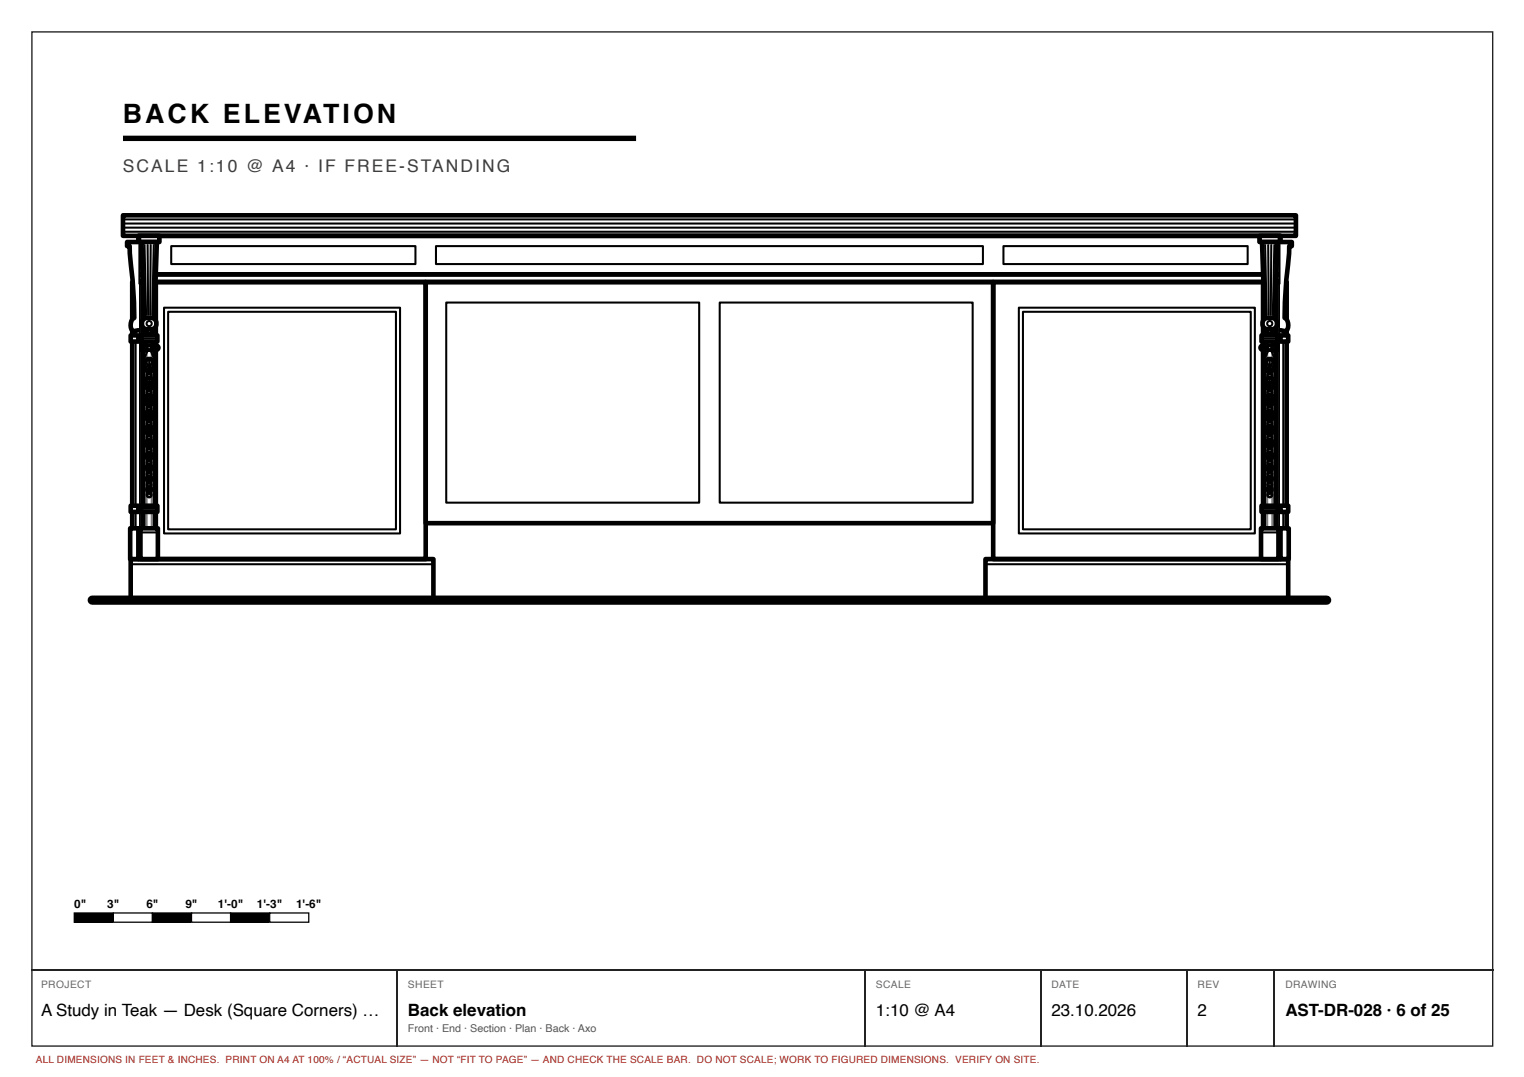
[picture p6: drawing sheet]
<svg xmlns="http://www.w3.org/2000/svg" width="297mm" height="210mm" viewBox="0 0 297 210" stroke-linecap="round" stroke-linejoin="round" font-family="sans-serif">
<path d="M6.2 6.2h284.7v197.7h-284.7z" fill="none" stroke="#222" stroke-width=".26"/>
<path d="M24 27h100" fill="none" stroke="#000" stroke-width="1" stroke-linecap="butt"/>
<path d="M24 42h228.6v4h-228.6zM27 46h222.6v7.5h-222.6zM27 53.5h222.6v1.5h-222.6zM27 55h56v54h-56zM83 55h110.6v47h-110.6zM193.6 55h56v54h-56zM25.5 109h59v8h-59zM192.1 109h59v8h-59z" fill="none" stroke="#000" stroke-width=".9"/>
<g fill="none" stroke="#000" stroke-width=".4">
<path d="M24 42.8h228.6M24 43.6h228.6M24 44.4h228.6M24 45.2h228.6M32 60h46v44h-46zM33.4 48h47.6v3.5h-47.6zM85 48h106.6v3.5h-106.6zM87 59h49.3v39h-49.3zM140.3 59h49.3v39h-49.3zM195.6 48h47.6v3.5h-47.6zM198.6 60h46v44h-46zM32.8 60.8h44.4v42.4h-44.4z"/>
<path d="M199.4 60.8h44.4v42.4h-44.4zM25.5 110h59M192.1 110h59"/>
</g>
<path d="M27.8 55h2.6v48h-2.6z" fill="#fff"/>
<path d="M27.8 55h2.6v48h-2.6z" fill="none" stroke="#000" stroke-width=".9"/>
<path d="M28.2 55v48M28.6 55v48M29.6 55v48M30 55v48" fill="none" stroke="#000" stroke-width=".4"/>
<path d="M27.5 65.4h3.2v1.2h-3.2z" fill="#fff"/>
<path d="M27.5 65.4h3.2v1.2h-3.2z" fill="none" stroke="#000" stroke-width=".9"/>
<path d="M27.5 66h3.2" fill="none" stroke="#000" stroke-width=".4"/>
<path d="M27.5 98.6h3.2v1.2h-3.2z" fill="#fff"/>
<path d="M27.4 67.5a.98 .98 0 0 1 1.7 .4 1.05 1.05 0 0 1-1.8-.1zM29.2 67.5a.98 .98 0 0 1 1.7 .4 1.05 1.05 0 0 1-1.8-.1zM27.5 98.6h3.2v1.2h-3.2z" fill="none" stroke="#000" stroke-width=".9"/>
<path d="M27.5 99.2h3.2" fill="none" stroke="#000" stroke-width=".4"/>
<circle cx="29.1" cy="67.8" r=".35" fill="#fff"/>
<g fill="none" stroke="#000" stroke-width=".9">
<path d="M28.3 70.3a.97 .97 0 0 1 1.2-.3 .97 .97 0 0 1 .5 1.2l-.5 1.1-.4 .4a2.1 2.1 0 0 1-.8-2.4zM28.4 74a.88 .88 0 0 1 1.1-.3 .88 .88 0 0 1 .4 1.1l-.4 .9-.4 .4a1.89 1.89 0 0 1-.7-2.1zM28.6 77.1l.5-.1 .4 .1a1.36 1.36 0 0 1-.4 2.1 1.49 1.49 0 0 1-.5-2.1zM28.7 80.2l.4-.1 .4 .1a1.22 1.22 0 0 1-.4 2 1.34 1.34 0 0 1-.4-2zM28.7 85.9l.4-.1 .3 .1a1.08 1.08 0 0 1-.3 1.5 1.08 1.08 0 0 1-.4-1.5zM28.7 83.1h.7a1.1 1.1 0 0 1-.3 1.8 1.21 1.21 0 0 1-.4-1.8zM28.7 88.4l.4-.1 .3 .1a.97 .97 0 0 1-.3 1.4 .97 .97 0 0 1-.4-1.4zM28.8 90.8h.6a.88 .88 0 0 1-.3 1.2 .88 .88 0 0 1-.3-1.2zM28.8 93h.5a.79 .79 0 0 1-.2 1.1 .79 .79 0 0 1-.3-1.1zM28.8 95h.5a.71 .71 0 0 1-.2 1 .71 .71 0 0 1-.3-1z"/>
<circle cx="29.1" cy="73.1" r=".25"/>
<circle cx="29.1" cy="76.5" r=".25"/>
<circle cx="29.1" cy="79.6" r=".25"/>
<circle cx="29.1" cy="67.8" r=".35"/>
<circle cx="29.1" cy="82.6" r=".25"/>
<circle cx="29.1" cy="90.2" r=".25"/>
<circle cx="29.1" cy="96.4" r=".25"/>
<circle cx="29.1" cy="92.4" r=".25"/>
<circle cx="29.1" cy="85.3" r=".25"/>
<circle cx="29.1" cy="87.8" r=".25"/>
<circle cx="29.1" cy="94.5" r=".25"/>
</g>
<g fill="none" stroke="#000" stroke-width=".4">
<path d="M28.5 70.6l.6 1.5M28.6 74.2l.5 1.4M28.6 77.5l.5 1.3M28.9 68.1l-.6 1.5M29.1 70.3v1.8M29.1 73.9v1.7M29.1 77.3v1.5M29.3 68.1l.6 1.5M29.5 77.5l-.4 1.3M29.5 74.2l-.4 1.4M29.6 70.6l-.5 1.5M28.7 80.6l.4 1.1"/>
<path d="M28.7 83.4l.4 1.1M28.8 86.1l.3 .9M28.8 88.6l.3 .8M28.8 90.9l.3 .8M28.8 93.1l.3 .7M28.9 95.2l.2 .6M29.1 80.4v1.3M29.1 83.3v1.2M29.1 86v1M29.1 88.5v.9M29.1 90.8v.9M29.1 93v.8"/>
<path d="M29.1 95.1v.7M29.3 95.2l-.2 .6M29.3 93.1l-.2 .7M29.3 90.9l-.2 .8M29.3 88.6l-.2 .8M29.4 86.1l-.3 .9M29.4 83.4l-.3 1.1M29.5 80.6l-.4 1.1"/>
</g>
<path d="M27.4 103h3.4v6h-3.4z" fill="#fff"/>
<path d="M27.4 103h3.4v6h-3.4z" fill="none" stroke="#000" stroke-width=".9"/>
<path d="M27.4 103.8h3.4" fill="none" stroke="#000" stroke-width=".4"/>
<path d="M27.1 46h4v1.2h-4z" fill="#fff"/>
<path d="M27.1 46h4v1.2h-4z" fill="none" stroke="#000" stroke-width=".9"/>
<path d="M27.6 47.2h3l-.5 14.8h-2z" fill="#fff"/>
<path d="M27.6 47.2h3l-.5 14.8h-2z" fill="none" stroke="#000" stroke-width=".9"/>
<path d="M28.2 47.8l.3 13.6M28.8 47.8l.1 13.6M29.4 47.8l-.1 13.6M30 47.8l-.3 13.6" fill="none" stroke="#000" stroke-width=".4"/>
<path d="M28 62.3l.5-.3h1a1.1 1.1 0 0 1 1 1.1 1.1 1.1 0 0 1-1 1.1h-.8a1.11 1.11 0 0 1-1-.8 1.11 1.11 0 0 1 .3-1.1z" fill="#fff"/>
<path d="M28 62.3l.5-.3h1a1.1 1.1 0 0 1 1 1.1 1.1 1.1 0 0 1-1 1.1h-.8a1.11 1.11 0 0 1-1-.8 1.11 1.11 0 0 1 .3-1.1z" fill="none" stroke="#000" stroke-width=".9"/>
<circle cx="29.1" cy="63.1" r=".5" fill="none" stroke="#000" stroke-width=".4"/>
<circle cx="29.1" cy="64.7" r=".5" fill="#fff"/>
<circle cx="29.1" cy="64.7" r=".5" fill="none" stroke="#000" stroke-width=".9"/>
<path d="M25.8 55h1.2v48h-1.2z" fill="#fff"/>
<path d="M27 55h-1.2v48h1.2" fill="none" stroke="#000" stroke-width=".9"/>
<path d="M26.4 55v48" fill="none" stroke="#000" stroke-width=".4"/>
<path d="M25.5 65.4h1.5v1.2h-1.5z" fill="#fff"/>
<path d="M25.5 65.4h1.5v1.2h-1.5z" fill="none" stroke="#000" stroke-width=".9"/>
<path d="M25.5 98.6h1.5v1.2h-1.5z" fill="#fff"/>
<path d="M25.5 98.6h1.5v1.2h-1.5z" fill="none" stroke="#000" stroke-width=".9"/>
<path d="M25.4 103h1.6v6h-1.6z" fill="#fff"/>
<path d="M25.4 103h1.6v6h-1.6z" fill="none" stroke="#000" stroke-width=".9"/>
<path d="M24.8 47.2h2.2v17.2l-1 .2a1.71 1.71 0 0 1 .2-2.6 134.8 134.8 0 0 0-.9-13.1v-.9h-.5z" fill="#fff"/>
<path d="M27 47.2h-2.2v.8h.5l.2 3.4a81.5 81.5 0 0 1 .7 10.6 1.71 1.71 0 0 0-.2 2.6l1-.2" fill="none" stroke="#000" stroke-width=".9"/>
<path d="M246.2 55h2.6v48h-2.6z" fill="#fff"/>
<path d="M246.2 55h2.6v48h-2.6z" fill="none" stroke="#000" stroke-width=".9"/>
<path d="M246.6 55v48M247 55v48M248 55v48M248.4 55v48" fill="none" stroke="#000" stroke-width=".4"/>
<path d="M245.9 65.4h3.2v1.2h-3.2z" fill="#fff"/>
<path d="M245.9 65.4h3.2v1.2h-3.2z" fill="none" stroke="#000" stroke-width=".9"/>
<path d="M245.9 66h3.2" fill="none" stroke="#000" stroke-width=".4"/>
<path d="M245.9 98.6h3.2v1.2h-3.2z" fill="#fff"/>
<path d="M245.8 67.5a.98 .98 0 0 1 1.6 .4 1.05 1.05 0 0 1-1.7-.1zM247.6 67.5a.98 .98 0 0 1 1.6 .4 1.05 1.05 0 0 1-1.7-.1zM245.9 98.6h3.2v1.2h-3.2z" fill="none" stroke="#000" stroke-width=".9"/>
<path d="M245.9 99.2h3.2" fill="none" stroke="#000" stroke-width=".4"/>
<circle cx="247.5" cy="67.8" r=".35" fill="#fff"/>
<g fill="none" stroke="#000" stroke-width=".9">
<path d="M246.7 70.3a.97 .97 0 0 1 1.2-.3 .97 .97 0 0 1 .5 1.2l-.5 1.1-.4 .4a2.1 2.1 0 0 1-.8-2.4zM246.7 74a.88 .88 0 0 1 1.2-.3 .88 .88 0 0 1 .4 1.1l-.4 .9-.4 .4a1.89 1.89 0 0 1-.8-2.1zM247 77.1l.5-.1 .4 .1a1.36 1.36 0 0 1-.4 2.1 1.49 1.49 0 0 1-.5-2.1zM247.1 80.2l.4-.1 .4 .1a1.22 1.22 0 0 1-.4 2 1.34 1.34 0 0 1-.4-2zM247.1 85.9l.4-.1 .3 .1a1.08 1.08 0 0 1-.3 1.5 1.08 1.08 0 0 1-.4-1.5zM247.1 83.1h.7a1.1 1.1 0 0 1-.3 1.8 1.21 1.21 0 0 1-.4-1.8zM247.1 88.4l.4-.1 .3 .1a.97 .97 0 0 1-.3 1.4 .97 .97 0 0 1-.4-1.4zM247.2 90.8h.6a.88 .88 0 0 1-.3 1.2 .88 .88 0 0 1-.3-1.2zM247.2 93h.5a.79 .79 0 0 1-.2 1.1 .79 .79 0 0 1-.3-1.1zM247.2 95h.5a.71 .71 0 0 1-.2 1 .71 .71 0 0 1-.3-1z"/>
<circle cx="247.5" cy="73.1" r=".25"/>
<circle cx="247.5" cy="76.5" r=".25"/>
<circle cx="247.5" cy="79.6" r=".25"/>
<circle cx="247.5" cy="67.8" r=".35"/>
<circle cx="247.5" cy="82.6" r=".25"/>
<circle cx="247.5" cy="90.2" r=".25"/>
<circle cx="247.5" cy="96.4" r=".25"/>
<circle cx="247.5" cy="87.8" r=".25"/>
<circle cx="247.5" cy="92.4" r=".25"/>
<circle cx="247.5" cy="85.3" r=".25"/>
<circle cx="247.5" cy="94.5" r=".25"/>
</g>
<g fill="none" stroke="#000" stroke-width=".4">
<path d="M246.9 70.6l.6 1.5M247 74.2l.5 1.4M247 77.5l.5 1.3M247.3 68.1l-.6 1.5M247.5 70.3v1.8M247.5 73.9v1.7M247.5 77.3v1.5M247.7 68.1l.6 1.5M247.9 77.5l-.4 1.3M247.9 74.2l-.4 1.4M248 70.6l-.5 1.5M247.1 80.6l.4 1.1"/>
<path d="M247.1 83.4l.4 1.1M247.1 86.1l.4 .9M247.2 88.6l.3 .8M247.2 90.9l.3 .8M247.2 93.1l.3 .7M247.3 95.2l.2 .6M247.5 80.4v1.3M247.5 83.3v1.2M247.5 86v1M247.5 88.5v.9M247.5 90.8v.9M247.5 93v.8"/>
<path d="M247.5 95.1v.7M247.7 95.2l-.2 .6M247.7 93.1l-.2 .7M247.7 90.9l-.2 .8M247.7 88.6l-.2 .8M247.8 86.1l-.3 .9M247.8 83.4l-.3 1.1M247.8 80.6l-.3 1.1"/>
</g>
<path d="M245.8 103h3.4v6h-3.4z" fill="#fff"/>
<path d="M245.8 103h3.4v6h-3.4z" fill="none" stroke="#000" stroke-width=".9"/>
<path d="M245.8 103.8h3.4" fill="none" stroke="#000" stroke-width=".4"/>
<path d="M245.5 46h4v1.2h-4z" fill="#fff"/>
<path d="M245.5 46h4v1.2h-4z" fill="none" stroke="#000" stroke-width=".9"/>
<path d="M246 47.2h3l-.5 14.8h-2z" fill="#fff"/>
<path d="M246 47.2h3l-.5 14.8h-2z" fill="none" stroke="#000" stroke-width=".9"/>
<path d="M246.6 47.8l.3 13.6M247.2 47.8l.1 13.6M247.8 47.8l-.1 13.6M248.4 47.8l-.3 13.6" fill="none" stroke="#000" stroke-width=".4"/>
<path d="M246.4 62.3l.5-.3h1a1.1 1.1 0 0 1 1 1.1 1.1 1.1 0 0 1-1 1.1h-.8a1.11 1.11 0 0 1-1-.8 1.11 1.11 0 0 1 .3-1.1z" fill="#fff"/>
<path d="M246.4 62.3l.5-.3h1a1.1 1.1 0 0 1 1 1.1 1.1 1.1 0 0 1-1 1.1h-.8a1.11 1.11 0 0 1-1-.8 1.11 1.11 0 0 1 .3-1.1z" fill="none" stroke="#000" stroke-width=".9"/>
<circle cx="247.5" cy="63.1" r=".5" fill="none" stroke="#000" stroke-width=".4"/>
<circle cx="247.5" cy="64.7" r=".5" fill="#fff"/>
<circle cx="247.5" cy="64.7" r=".5" fill="none" stroke="#000" stroke-width=".9"/>
<path d="M249.6 55h1.2v48h-1.2z" fill="#fff"/>
<path d="M249.6 55h1.2v48h-1.2" fill="none" stroke="#000" stroke-width=".9"/>
<path d="M250.1 55v48" fill="none" stroke="#000" stroke-width=".4"/>
<path d="M249.6 65.4h1.5v1.2h-1.5z" fill="#fff"/>
<path d="M249.6 65.4h1.5v1.2h-1.5z" fill="none" stroke="#000" stroke-width=".9"/>
<path d="M249.6 98.6h1.5v1.2h-1.5z" fill="#fff"/>
<path d="M249.6 98.6h1.5v1.2h-1.5z" fill="none" stroke="#000" stroke-width=".9"/>
<path d="M249.6 103h1.6v6h-1.6z" fill="#fff"/>
<path d="M249.6 103h1.6v6h-1.6z" fill="none" stroke="#000" stroke-width=".9"/>
<path d="M249.6 47.2h2.2v.8h-.5l-.3 3.4a81.5 81.5 0 0 0-.6 10.6 1.71 1.71 0 0 1 .2 2.6l-1-.2z" fill="#fff"/>
<path d="M249.6 47.2h2.2v.8h-.5l-.3 3.4a81.5 81.5 0 0 0-.6 10.6 1.71 1.71 0 0 1 .2 2.6l-1-.2" fill="none" stroke="#000" stroke-width=".9"/>
<path d="M18 117h240.6" fill="none" stroke="#000" stroke-width="1.8"/>
<path d="M14.5 177.9h7.6v1.8h-7.6z" fill="#000"/>
<path d="M14.5 177.9h7.6v1.8h-7.6z" fill="none" stroke="#000" stroke-width=".25"/>
<path d="M22.1 177.9h7.6v1.8h-7.6z" fill="#fff"/>
<path d="M22.1 177.9h7.6v1.8h-7.6zM29.7 177.9h7.6v1.8h-7.6z" fill="none" stroke="#000" stroke-width=".25"/>
<path d="M29.7 177.9h7.6v1.8h-7.6z" fill="#000"/>
<path d="M37.3 177.9h7.6v1.8h-7.6z" fill="#fff"/>
<path d="M37.3 177.9h7.6v1.8h-7.6zM44.9 177.9h7.7v1.8h-7.7z" fill="none" stroke="#000" stroke-width=".25"/>
<path d="M44.9 177.9h7.7v1.8h-7.7z" fill="#000"/>
<path d="M52.6 177.9h7.6v1.8h-7.6z" fill="#fff"/>
<path d="M52.6 177.9h7.6v1.8h-7.6z" fill="none" stroke="#000" stroke-width=".25"/>
<path d="M6.1 189h284.9M77.4 189.2v14.8M168.7 189.2v14.8M202.8 189.2v14.8M231.4 189.2v14.8M248.3 189.2v14.8" fill="none" stroke="#222" stroke-width=".26"/>
<text font-size="5.2" x="24" y="24">BACK ELEVATION</text>
<text font-size="3.4" fill="#3d3d3d" x="24" y="33.6">SCALE 1:10 @ A4 · IF FREE-STANDING</text>
<g font-size="3.3">
<text x="8" y="197.9">A Study in Teak — Desk (Square Corners) …</text>
<text x="79.5" y="197.9">Back elevation</text>
<text x="170.7" y="197.9">1:10 @ A4</text>
<text x="204.9" y="197.9">23.10.2026</text>
<text x="233.4" y="197.9">2</text>
<text x="250.5" y="197.9">AST-DR-028 · 6 of 25</text>
</g>
<g font-size="2.3">
<text x="14.5" y="176.9">0&quot;</text>
<text x="20.9" y="176.9">3&quot;</text>
<text x="28.5" y="176.9">6&quot;</text>
<text x="36.1" y="176.9">9&quot;</text>
<text x="42.5" y="176.9">1'-0&quot;</text>
<text x="50.1" y="176.9">1'-3&quot;</text>
<text x="57.7" y="176.9">1'-6&quot;</text>
</g>
<text font-size="2.1" fill="#555" x="79.5" y="201.1">Front · End · Section · Plan · Back · Axo</text>
<g font-size="2" fill="#666">
<text x="8" y="192.6">PROJECT</text>
<text x="79.5" y="192.6">SHEET</text>
<text x="170.7" y="192.6">SCALE</text>
<text x="204.9" y="192.6">DATE</text>
<text x="233.4" y="192.6">REV</text>
<text x="250.5" y="192.6">DRAWING</text>
</g>
<text font-size="1.9" fill="#a51d17" x="7" y="207.2">ALL DIMENSIONS IN FEET &amp; INCHES. PRINT ON A4 AT 100% / “ACTUAL SIZE” — NOT “FIT TO PAGE” — AND CHECK THE SCALE BAR. DO NOT SCALE; WORK TO FIGURED DIMENSIONS. VERIFY ON SITE.</text>
</svg>
